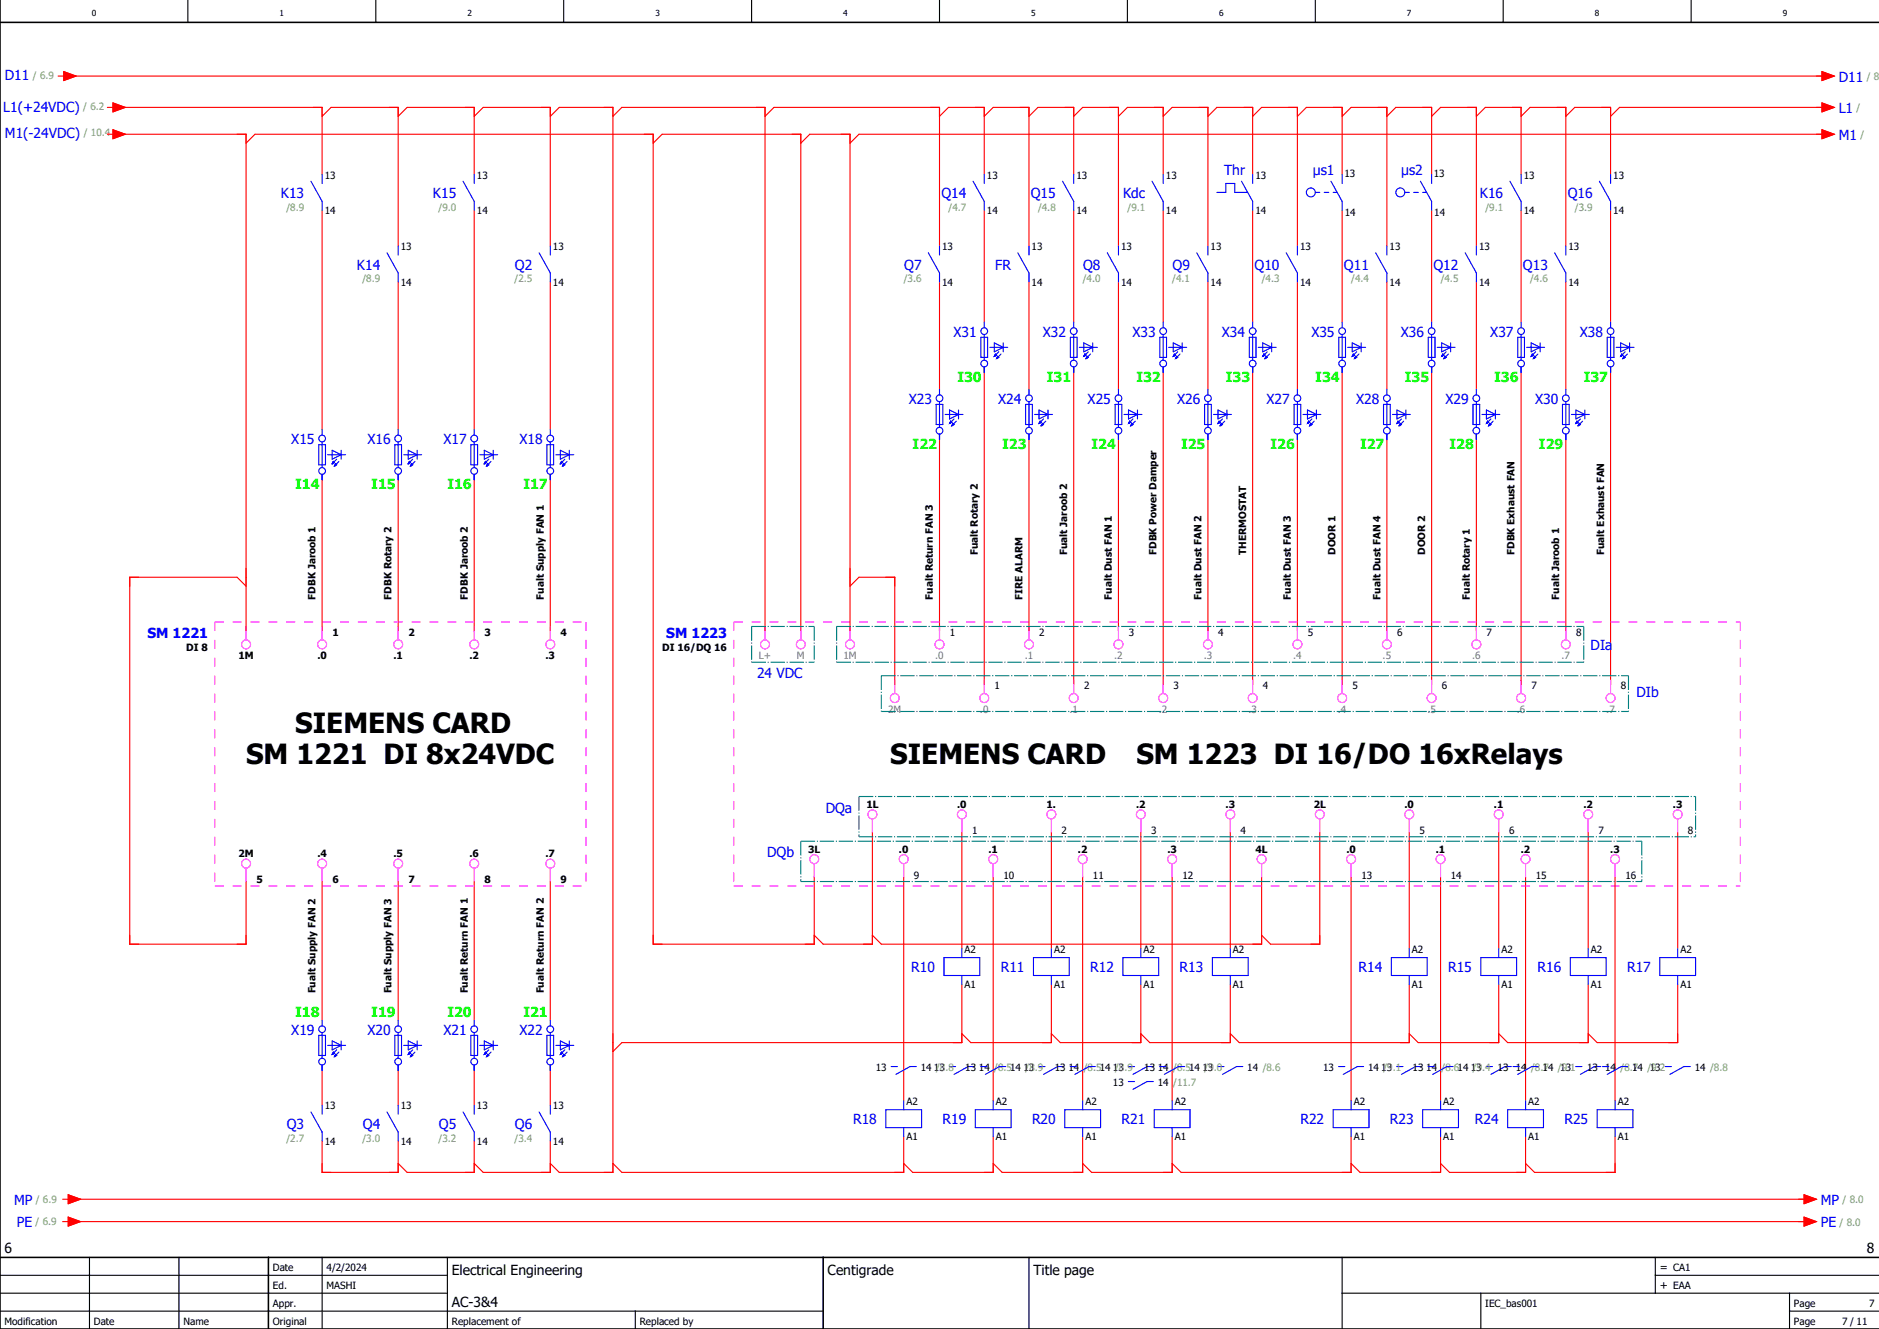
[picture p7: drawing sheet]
<svg xmlns="http://www.w3.org/2000/svg" width="420mm" height="297mm" viewBox="0 0 420 297" stroke-linecap="round" stroke-linejoin="round" font-family="sans-serif">
<g fill="none" stroke="#000" stroke-width=".25">
<path d="M42 0v5M84 0v5M126 0v5M168 0v5M210 0v5M252 0v5M294 0v5M336 0v5M378 0v5M0 293h184M0 289h100M0 285h100"/>
<path d="M20 281v16M40 281v16M72 281v16M100 281v16M142 293v4M230 281v16M300 289h120M300 281v16M331 289v8M370 285h50M370 281v8M400 293h20"/>
<path d="M400 289v8"/>
</g>
<path d="M0 5h420M0 0v297h420M0 281h420M60 281v16M184 281v16" fill="none" stroke="#000" stroke-width=".35"/>
<g fill="none" stroke="#f00" stroke-width=".25">
<path d="M13 17h1.2M14.2 16l2.8 1-2.8 1zM15 17h393M407.3 16l2.7 1-2.7 1zM24 24h1.2M24 30h1.2M25.2 23l2.8 1-2.8 1zM25.2 29l2.8 1-2.8 1zM26 24h46v15M26 30h29v111M55 32l2-2h89v181h36v-15M72 26l2-2h15v31"/>
<path d="M89 26l2-2h15v15M106 26l2-2h15v31M123 26l2-2h12v238h-12l-2-2M137 26l2-2h32v117M146 32l2-2h31v111M171 26l2-2h37v31M179 32l2-2h9v111M210 26l2-2h8v15M220 26l2-2h8v31M230 26l2-2h8v15M240 26l2-2h8v31M250 26l2-2h8v15"/>
<path d="M260 26l2-2h8v31M270 26l2-2h8v15M280 26l2-2h8v31M290 26l2-2h8v15M300 26l2-2h8v31M310 26l2-2h8v15M320 26l2-2h8v31M330 26l2-2h8v15M340 26l2-2h8v31M350 26l2-2h8v15M407.3 23l2.7 1-2.7 1zM407.3 29l2.7 1-2.7 1z"/>
<path d="M408 24h-46l-2 2M408 30h-216l-2 2M72 47v49M106 47v49M220 47v25M240 47v25M260 47v25M280 47v25M300 47v25M320 47v25M340 47v25M360 47v25"/>
<path d="M89 63v33M123 63v33M210 63v24M230 63v24M250 63v24M270 63v24M290 63v24M310 63v24M330 63v24M350 63v24M210 97v44M220 82v71"/>
<path d="M230 97v44M240 82v71M250 97v44M260 82v71M270 97v44M280 82v71M290 97v44M300 82v71M310 97v44M320 82v71M330 97v44M340 82v71"/>
<path d="M350 97v44M360 82v71M72 106v35M89 106v35M106 106v35M123 106v35M55 131l-2-2h-24v82h26v-14M190 131l2-2h8v24M72 197v31M89 197v31M106 197v31M123 197v31"/>
<path d="M195 186v25h-11l-2-2M202 196v50M215 186v26M222 196v50M235 186v26M242 196v50M255 186v26M262 196v50M275 186v26M282 196v15h-85l-2-2M295 186v25h-11l-2-2M302 196v50"/>
<path d="M315 186v26M322 196v50M335 186v26M341 196v50M355 186v26M361 196v50M375 186v26M215 220v13h-76l-2 2M235 220v13h-18l-2-2M255 220v13h-18l-2-2M275 220v13h-18l-2-2M315 220v13h-38l-2-2"/>
<path d="M335 220v13h-18l-2-2M355 220v13h-18l-2-2M375 220v13h-18l-2-2M72 238v9M89 238v9M106 238v9M123 238v9M72 255v7h17v-7M106 255v7h-15l-2-2M123 255v7h-15l-2-2M202 254v8h-63l-2-2M222 254v8h-18l-2-2"/>
<path d="M242 254v8h-18l-2-2M262 254v8h-18l-2-2M302 254v8h-38l-2-2M322 254v8h-18l-2-2M341 254v8h-17l-2-2M361 254v8h-18l-2-2M14 268h1.2M14 273h1.2M15.2 267l2.8 1-2.8 1zM15.2 272l2.8 1-2.8 1zM16 268h388M16 273h388"/>
<path d="M403.2 272l2.8 1-2.8 1zM403.2 267l2.8 1-2.8 1z"/>
</g>
<path d="M48 139h83M48 139v59M131 139v59M164 139h225M164 139v59M389 139v59M48 198h83M164 198h225" fill="none" stroke="#f0f" stroke-width=".25" stroke-dasharray="2 2" stroke-linecap="butt"/>
<g fill="none" stroke="#f0f" stroke-width=".25">
<path d="M55 140v3M72 140v3M89 140v3M106 140v3M123 140v3M171 140v3M179 140v3M190 140v3M200 152v3M210 140v3M220 152v3M230 140v3"/>
<path d="M240 152v3M250 140v3M260 152v3M270 140v3M280 152v3M290 140v3M300 152v3M310 140v3M320 152v3M330 140v3M340 152v3M350 140v3"/>
<path d="M360 152v3M55 194v3M72 194v3M89 194v3M106 194v3M123 194v3M182 193v3M195 183v3M202 193v3M215 183v3M222 193v3M235 183v3"/>
<path d="M242 193v3M255 183v3M262 193v3M275 183v3M282 193v3M295 183v3M302 193v3M315 183v3M322 193v3M335 183v3M341 193v3M355 183v3"/>
<path d="M361 193v3M375 183v3"/>
<circle cx="55" cy="144" r="1"/>
<circle cx="72" cy="144" r="1"/>
<circle cx="89" cy="144" r="1"/>
<circle cx="106" cy="144" r="1"/>
<circle cx="123" cy="144" r="1"/>
<circle cx="171" cy="144" r="1"/>
<circle cx="179" cy="144" r="1"/>
<circle cx="190" cy="144" r="1"/>
<circle cx="200" cy="156" r="1"/>
<circle cx="210" cy="144" r="1"/>
<circle cx="220" cy="156" r="1"/>
<circle cx="230" cy="144" r="1"/>
<circle cx="240" cy="156" r="1"/>
<circle cx="250" cy="144" r="1"/>
<circle cx="260" cy="156" r="1"/>
<circle cx="270" cy="144" r="1"/>
<circle cx="280" cy="156" r="1"/>
<circle cx="290" cy="144" r="1"/>
<circle cx="300" cy="156" r="1"/>
<circle cx="310" cy="144" r="1"/>
<circle cx="320" cy="156" r="1"/>
<circle cx="330" cy="144" r="1"/>
<circle cx="340" cy="156" r="1"/>
<circle cx="350" cy="144" r="1"/>
<circle cx="360" cy="156" r="1"/>
<circle cx="55" cy="193" r="1"/>
<circle cx="72" cy="193" r="1"/>
<circle cx="89" cy="193" r="1"/>
<circle cx="106" cy="193" r="1"/>
<circle cx="123" cy="193" r="1"/>
<circle cx="182" cy="192" r="1"/>
<circle cx="195" cy="182" r="1"/>
<circle cx="202" cy="192" r="1"/>
<circle cx="215" cy="182" r="1"/>
<circle cx="222" cy="192" r="1"/>
<circle cx="235" cy="182" r="1"/>
<circle cx="242" cy="192" r="1"/>
<circle cx="255" cy="182" r="1"/>
<circle cx="262" cy="192" r="1"/>
<circle cx="275" cy="182" r="1"/>
<circle cx="282" cy="192" r="1"/>
<circle cx="295" cy="182" r="1"/>
<circle cx="302" cy="192" r="1"/>
<circle cx="315" cy="182" r="1"/>
<circle cx="322" cy="192" r="1"/>
<circle cx="335" cy="182" r="1"/>
<circle cx="341" cy="192" r="1"/>
<circle cx="355" cy="182" r="1"/>
<circle cx="361" cy="192" r="1"/>
<circle cx="375" cy="182" r="1"/>
</g>
<g fill="none" stroke="#007f7f" stroke-width=".25" stroke-dasharray="3.2 .4 .3 .4" stroke-linecap="butt">
<path d="M168 148h14M168 140h14M168 140v8M182 140v8M187 148h167M187 140h167M187 140v8M197 159h167M197 151h167M197 151v8M354 140v8M364 151v8"/>
<path d="M192 178h187M192 178v9M379 178v9M179 197h188M179 188h188M179 188v9M192 187h187M367 188v9"/>
</g>
<g fill="none" stroke="#00f" stroke-width=".25">
<path d="M72 39v2M106 39v2M220 39v2M240 39v2M260 39v2M280 39v2M300 39v2M320 39v2M340 39v2M360 39v2M69.5 40.5l2.5 4.5v2M86.5 56.5l2.5 4.5v2"/>
<path d="M89 55v2M103.5 40.5l2.5 4.5v2M120.5 56.5l2.5 4.5v2M123 55v2M207.5 56.5l2.5 4.5v2M210 55v2M217.5 40.5l2.5 4.5v2M227.5 56.5l2.5 4.5v2M230 55v2M237.5 40.5l2.5 4.5v2M247.5 56.5l2.5 4.5v2M250 55v2"/>
<path d="M257.5 40.5l2.5 4.5v2M267.5 56.5l2.5 4.5v2M270 55v2M272 43h2v-2h2v2h2.9M277.5 40.5l2.5 4.5v2M287.5 56.5l2.5 4.5v2M290 55v2M294 43h1M296 43h1M297.5 40.5l2.5 4.5v2M298 43h.9M307.5 56.5l2.5 4.5v2"/>
<path d="M310 55v2M314 43h1M316 43h1M317.5 40.5l2.5 4.5v2M318 43h.9M327.5 56.5l2.5 4.5v2M330 55v2M337.5 40.5l2.5 4.5v2M347.5 56.5l2.5 4.5v2M350 55v2M357.5 40.5l2.5 4.5v2M219.2 75.4h1.5v4.5h-1.5z"/>
<path d="M220 72v1.3M220 74.8v5.7M221.2 77.6h4.1M222.2 79.6h.1M222.2 76.6l2 1-2 1zM222.5 79.1l.2 .3-.5 .2zM223 79.6l.3 .3-.6 .2zM223.3 78.6l-1.1 1M223.8 79.1l-1.1 1M224.2 76.6v2M239.3 75.4h1.5v4.5h-1.5zM240 72v1.3"/>
<path d="M240 74.8v5.7M241.2 77.6h4.1M242.3 79.6h.1M242.3 76.6l1.9 1-1.9 1zM242.5 79.1l.2 .3-.4 .2zM243 79.6l.3 .3-.6 .2zM243.3 78.6l-1 1M243.8 79.1l-1.1 1M244.2 76.6v2M259.3 75.4h1.5v4.5h-1.5zM260 72v1.3M260 74.8v5.7"/>
<path d="M261.2 77.6h4.1M262.3 79.6h.1M262.3 76.6l1.9 1-1.9 1zM262.5 79.1l.2 .3-.4 .2zM263 79.6l.3 .3-.6 .2zM263.3 78.6l-1 1M263.8 79.1l-1.1 1M264.2 76.6v2M279.3 75.4h1.5v4.5h-1.5zM280 72v1.3M280 74.8v5.7M281.2 77.6h4.1"/>
<path d="M282.3 79.6h.1M282.3 76.6l1.9 1-1.9 1zM282.5 79.1l.2 .3-.4 .2zM283 79.6l.2 .3-.5 .2zM283.2 78.6l-.9 1M283.8 79.1l-1.1 1M284.2 76.6v2M299.3 75.4h1.5v4.5h-1.5zM300 72v1.3M300 74.8v5.7M301.3 77.6h4M302.3 79.6h.1"/>
<path d="M302.3 76.6l2 1-2 1zM302.5 79.1l.3 .3-.5 .2zM303 79.6l.2 .3-.4 .2zM303.2 78.6l-.9 1M303.8 79.1l-1 1M304.3 76.6v2M319.3 75.4h1.5v4.5h-1.5zM320 72v1.3M320 74.8v5.7M321.3 77.6h4M322.3 79.6h.1M322.3 76.6l2 1-2 1z"/>
<path d="M322.5 79.1l.3 .3-.5 .2zM323 79.6l.2 .3-.4 .2zM323.2 78.6l-.9 1M323.8 79.1l-1 1M324.3 76.6v2M339.3 75.4h1.5v4.5h-1.5zM340 72v1.3M340 74.8v5.7M341.3 77.6h3.9M342.3 79.6h.1M342.3 76.6l2 1-2 1zM342.5 79.1l.3 .3-.5 .2z"/>
<path d="M343 79.6l.2 .3-.4 .2zM343.2 78.6l-.9 1M343.7 79.1l-.9 1M344.3 76.6v2M359.3 75.4h1.5v4.5h-1.5zM360 72v1.3M360 74.8v5.7M361.3 77.6h3.9M362.2 79.6h.1M362.2 76.6l2.1 1-2.1 1zM362.5 79.1l.3 .3-.6 .2zM363 79.6l.3 .3-.5 .2z"/>
<path d="M363.3 78.6l-1.1 1M363.7 79.1l-.9 1M364.3 76.6v2M71.3 99.4h1.4v4.5h-1.4zM72 96v1.3M72 98.7v5.8M88.2 99.4h1.5v4.5h-1.5zM89 96v1.3M89 98.7v5.8M105.2 99.4h1.5v4.5h-1.5zM106 96v1.3M106 98.7v5.8"/>
<path d="M122.2 99.4h1.5v4.5h-1.5zM123 96v1.3M123 98.7v5.8M209.3 90.4h1.5v4.5h-1.5zM210 87v1.3M210 89.8v5.7M210 97v1.3M211.3 92.6h3.9M212.3 94.6h.1M212.3 91.6l2 1-2 1zM212.5 94.1l.3 .3-.5 .2zM212.8 95.1h.1"/>
<path d="M213 94.6l.2 .3-.4 .2zM213.2 93.6l-.9 1M213.8 94.1l-1 1M214.3 91.6v2M220 82v1.2M222.7 80.1h.1M229.3 90.4h1.4v4.5h-1.4zM230 87v1.3M230 89.8v5.7M230 97v1.3M231.3 92.6h3.9M232.2 94.6h.1"/>
<path d="M232.2 91.6l2.1 1-2.1 1zM232.5 94.1l.3 .3-.6 .2zM232.8 95.1h.1M233 94.6l.2 .3-.4 .2zM233.2 93.6l-1 1M233.7 94.1l-.9 1M234.3 91.6v2M240 82v1.2M242.7 80.1h.1M249.2 90.4h1.5v4.5h-1.5zM250 87v1.3M250 89.8v5.7"/>
<path d="M250 97v1.3M251.3 92.6h3.9M252.2 94.6h.1M252.2 91.6l2.1 1-2.1 1zM252.5 94.1l.3 .3-.6 .2zM252.8 95.1h.1M253 94.6l.3 .3-.5 .2zM253.3 93.6l-1.1 1M253.7 94.1l-.9 1M254.3 91.6v2M260 82v1.2M262.7 80.1h.1"/>
<path d="M269.2 90.4h1.5v4.5h-1.5zM270 87v1.3M270 89.8v5.7M270 97v1.3M271.3 92.6h3.9M272.2 94.6h.1M272.2 91.6l2.1 1-2.1 1zM272.5 94.1l.3 .3-.6 .2zM272.8 95.1h.1M273 94.6l.3 .3-.5 .2zM273.3 93.6l-1.1 1M273.7 94.1l-.9 1"/>
<path d="M274.3 91.6v2M280 82v1.2M282.7 80.1h.1M289.2 90.4h1.5v4.5h-1.5zM290 87v1.3M290 89.8v5.7M290 97v1.3M291.3 92.6h3.9M292.2 94.6h.1M292.2 91.6l2 1-2 1zM292.5 94.1l.3 .3-.6 .2zM292.8 95.1h.1"/>
<path d="M293 94.6l.3 .3-.5 .2zM293.3 93.6l-1.1 1M293.7 94.1l-.9 1M294.2 91.6v2M300 82v1.2M302.8 80.1h.1M309.2 90.4h1.5v4.5h-1.5zM310 87v1.3M310 89.8v5.7M310 97v1.3M311.3 92.6h3.9M312.2 94.6h.1"/>
<path d="M312.2 91.6l2 1-2 1zM312.5 94.1l.2 .3-.5 .2zM312.7 95.1h.1M313 94.6l.3 .3-.6 .2zM313.3 93.6l-1.1 1M313.7 94.1l-1 1M314.2 91.6v2M320 82v1.2M322.8 80.1h.1M329.2 90.4h1.5v4.5h-1.5zM330 87v1.3M330 89.8v5.7"/>
<path d="M330 97v1.3M331.2 92.6h4.1M332.2 94.6h.1M332.2 91.6l2 1-2 1zM332.5 94.1l.2 .3-.5 .2zM332.7 95.1h.1M333 94.6l.3 .3-.6 .2zM333.3 93.6l-1.1 1M333.7 94.1l-1 1M334.2 91.6v2M340 82v1.2M342.8 80.1h.1"/>
<path d="M349.2 90.4h1.6v4.5h-1.6zM350 87v1.3M350 89.8v5.7M350 97v1.3M351.2 92.6h4.1M352.3 94.6h.1M352.3 91.6l1.9 1-1.9 1zM352.5 94.1l.2 .3-.4 .2zM352.7 95.1h.1M353 94.6l.3 .3-.6 .2zM353.3 93.6l-1 1M353.8 94.1l-1.1 1"/>
<path d="M354.2 91.6v2M360 82v1.2M362.8 80.1h.1M72 106v1.3M73.3 101.6h3.9M74.2 103.6h.1M74.2 100.6l2.1 1-2.1 1zM74.5 103.1l.3 .3-.6 .2zM74.8 104.1h.1M75 103.6l.2 .3-.4 .2zM75.2 102.6l-1 1M75.7 103.1l-.9 1"/>
<path d="M76.3 100.6v2M89 106v1.3M90.3 101.6h3.9M91.2 103.6h.1M91.2 100.6l2.1 1-2.1 1zM91.5 103.1l.3 .3-.6 .2zM91.8 104.1h.1M92 103.6l.2 .3-.4 .2zM92.2 102.6l-1 1M92.7 103.1l-.9 1M93.3 100.6v2M106 106v1.3"/>
<path d="M107.3 101.6h3.9M108.2 103.6h.1M108.2 100.6l2.1 1-2.1 1zM108.5 103.1l.3 .3-.6 .2zM108.8 104.1h.1M109 103.6l.2 .3-.4 .2zM109.2 102.6l-1 1M109.7 103.1l-.9 1M110.3 100.6v2M123 106v1.3M124.3 101.6h3.9M125.2 103.6h.1"/>
<path d="M125.2 100.6l2.1 1-2.1 1zM125.5 103.1l.3 .3-.6 .2zM125.8 104.1h.1M126 103.6l.2 .3-.4 .2zM126.2 102.6l-1 1M126.7 103.1l-.9 1M127.3 100.6v2M211 214h8v4h-8zM215 212v2M215 218v2M231 214h8v4h-8zM235 212v2"/>
<path d="M235 218v2M251 214h8v4h-8zM255 212v2M255 218v2M271 214h8v4h-8zM275 212v2M275 218v2M311 214h8v4h-8zM315 212v2M315 218v2M331 214h8v4h-8zM335 212v2"/>
<path d="M335 218v2M351 214h8v4h-8zM355 212v2M355 218v2M371 214h8v4h-8zM375 212v2M375 218v2M71.3 231.4h1.4v4.5h-1.4zM72 228v1.3M72 230.8v5.7M72 238v1.3M73.3 233.6h3.9"/>
<path d="M74.2 235.6h.1M74.2 232.6l2.1 1-2.1 1zM74.5 235.1l.3 .3-.6 .2zM74.8 236.1h.1M75 235.6l.2 .3-.4 .2zM75.2 234.6l-1 1M75.7 235.1l-.9 1M76.3 232.6v2M88.2 231.4h1.5v4.5h-1.5zM89 228v1.3M89 230.8v5.7M89 238v1.3"/>
<path d="M90.3 233.6h3.9M91.2 235.6h.1M91.2 232.6l2.1 1-2.1 1zM91.5 235.1l.3 .3-.6 .2zM91.8 236.1h.1M92 235.6l.2 .3-.4 .2zM92.2 234.6l-1 1M92.7 235.1l-.9 1M93.3 232.6v2M105.2 231.4h1.5v4.5h-1.5zM106 228v1.3M106 230.8v5.7"/>
<path d="M106 238v1.3M107.3 233.6h3.9M108.2 235.6h.1M108.2 232.6l2.1 1-2.1 1zM108.5 235.1l.3 .3-.6 .2zM108.8 236.1h.1M109 235.6l.2 .3-.4 .2zM109.2 234.6l-1 1M109.7 235.1l-.9 1M110.3 232.6v2M122.2 231.4h1.5v4.5h-1.5zM123 228v1.3"/>
<path d="M123 230.8v5.7M123 238v1.3M124.3 233.6h3.9M125.2 235.6h.1M125.2 232.6l2.1 1-2.1 1zM125.5 235.1l.3 .3-.6 .2zM125.8 236.1h.1M126 235.6l.2 .3-.4 .2zM126.2 234.6l-1 1M126.7 235.1l-.9 1M127.3 232.6v2M199.2 238.4h1.4"/>
<path d="M204.8 238.3h-1.4l-3.1 1.8M212.2 238.4h1.4M217.8 238.3h-1.4l-3.1 1.8M219.2 238.4h1.4M224.8 238.3h-1.4l-3.1 1.8M232.2 238.4h1.4M237.8 238.3h-1.4l-3.1 1.8M239.2 238.4h1.4M244.8 238.3h-1.4l-3.1 1.8M252.2 238.4h1.4M257.8 238.3h-1.4l-3.1 1.8M259.2 238.4h1.4"/>
<path d="M264.8 238.3h-1.4l-3.1 1.8M272.2 238.4h1.4M277.8 238.3h-1.4l-3.1 1.8M299.2 238.4h1.4M304.8 238.3h-1.4l-3.1 1.8M312.2 238.4h1.4M317.8 238.3h-1.4l-3.1 1.8M319.2 238.4h1.4M324.8 238.3h-1.4l-3.1 1.8M332.2 238.4h1.4M337.8 238.3h-1.4l-3.1 1.8M338.2 238.4h1.4"/>
<path d="M343.8 238.3h-1.4l-3.1 1.8M352.2 238.4h1.4M357.8 238.3h-1.4l-3.1 1.8M358.2 238.4h1.4M363.8 238.3h-1.4l-3.1 1.8M372.2 238.4h1.4M377.8 238.3h-1.4l-3.2 1.8M69.5 248.5l2.5 4.5v2M72 247v2M86.5 248.5l2.5 4.5v2M89 247v2M103.5 248.5l2.5 4.5v2"/>
<path d="M106 247v2M120.5 248.5l2.5 4.5v2M123 247v2M198 248h8v4h-8zM202 246v2M202 252v2M218 248h8v4h-8zM222 246v2M222 252v2M238 248h8v4h-8zM242 246v2M242 252v2"/>
<path d="M252.2 241.7h1.4M257.8 241.7h-1.4l-3.1 1.8M258 248h8v4h-8zM262 246v2M262 252v2M298 248h8v4h-8zM302 246v2M302 252v2M318 248h8v4h-8zM322 246v2M322 252v2M337 248h8v4h-8z"/>
<path d="M341 246v2M341 252v2M357 248h8v4h-8zM361 246v2M361 252v2"/>
<circle cx="293" cy="43" r="1"/>
<circle cx="313" cy="43" r="1"/>
<circle cx="220" cy="74" r=".75"/>
<circle cx="240" cy="74" r=".75"/>
<circle cx="260" cy="74" r=".75"/>
<circle cx="280" cy="74" r=".75"/>
<circle cx="300" cy="74" r=".75"/>
<circle cx="320" cy="74" r=".75"/>
<circle cx="340" cy="74" r=".75"/>
<circle cx="360" cy="74" r=".75"/>
<circle cx="72" cy="98" r=".75"/>
<circle cx="89" cy="98" r=".75"/>
<circle cx="106" cy="98" r=".75"/>
<circle cx="123" cy="98" r=".75"/>
<circle cx="210" cy="96.2" r=".75"/>
<circle cx="210" cy="89" r=".75"/>
<circle cx="220" cy="81.2" r=".75"/>
<circle cx="230" cy="96.2" r=".75"/>
<circle cx="230" cy="89" r=".75"/>
<circle cx="240" cy="81.2" r=".75"/>
<circle cx="250" cy="96.2" r=".75"/>
<circle cx="250" cy="89" r=".75"/>
<circle cx="260" cy="81.2" r=".75"/>
<circle cx="270" cy="96.2" r=".75"/>
<circle cx="270" cy="89" r=".75"/>
<circle cx="280" cy="81.2" r=".75"/>
<circle cx="290" cy="96.2" r=".75"/>
<circle cx="290" cy="89" r=".75"/>
<circle cx="300" cy="81.2" r=".75"/>
<circle cx="310" cy="96.2" r=".75"/>
<circle cx="310" cy="89" r=".75"/>
<circle cx="320" cy="81.2" r=".75"/>
<circle cx="330" cy="96.2" r=".75"/>
<circle cx="330" cy="89" r=".75"/>
<circle cx="340" cy="81.2" r=".75"/>
<circle cx="350" cy="96.2" r=".75"/>
<circle cx="350" cy="89" r=".75"/>
<circle cx="360" cy="81.2" r=".75"/>
<circle cx="72" cy="105.3" r=".75"/>
<circle cx="89" cy="105.3" r=".75"/>
<circle cx="106" cy="105.3" r=".75"/>
<circle cx="123" cy="105.3" r=".75"/>
<circle cx="72" cy="237.2" r=".75"/>
<circle cx="72" cy="230" r=".75"/>
<circle cx="89" cy="237.2" r=".75"/>
<circle cx="89" cy="230" r=".75"/>
<circle cx="106" cy="237.2" r=".75"/>
<circle cx="106" cy="230" r=".75"/>
<circle cx="123" cy="237.2" r=".75"/>
<circle cx="123" cy="230" r=".75"/>
</g>
<g fill="#00f" stroke="#00f" stroke-width=".22">
<path d="M74.5 103.1l.3 .3-.6 .2z"/>
<path d="M75 103.6l.2 .3-.4 .2z"/>
<path d="M91.5 103.1l.3 .3-.6 .2z"/>
<path d="M92 103.6l.2 .3-.4 .2z"/>
<path d="M108.5 103.1l.3 .3-.6 .2z"/>
<path d="M109 103.6l.2 .3-.4 .2z"/>
<path d="M125.5 103.1l.3 .3-.6 .2z"/>
<path d="M126 103.6l.2 .3-.4 .2z"/>
<path d="M74.5 235.1l.3 .3-.6 .2z"/>
<path d="M75 235.6l.2 .3-.4 .2z"/>
<path d="M91.5 235.1l.3 .3-.6 .2z"/>
<path d="M92 235.6l.2 .3-.4 .2z"/>
<path d="M108.5 235.1l.3 .3-.6 .2z"/>
<path d="M109 235.6l.2 .3-.4 .2z"/>
<path d="M125.5 235.1l.3 .3-.6 .2z"/>
<path d="M126 235.6l.2 .3-.4 .2z"/>
<path d="M212.5 94.1l.3 .3-.5 .2z"/>
<path d="M213 94.6l.2 .3-.4 .2z"/>
<path d="M232.5 94.1l.3 .3-.6 .2z"/>
<path d="M233 94.6l.2 .3-.4 .2z"/>
<path d="M252.5 94.1l.3 .3-.6 .2z"/>
<path d="M253 94.6l.3 .3-.5 .2z"/>
<path d="M272.5 94.1l.3 .3-.6 .2z"/>
<path d="M273 94.6l.3 .3-.5 .2z"/>
<path d="M292.5 94.1l.3 .3-.6 .2z"/>
<path d="M293 94.6l.3 .3-.5 .2z"/>
<path d="M312.5 94.1l.2 .3-.5 .2z"/>
<path d="M313 94.6l.3 .3-.6 .2z"/>
<path d="M332.5 94.1l.2 .3-.5 .2z"/>
<path d="M333 94.6l.3 .3-.6 .2z"/>
<path d="M352.5 94.1l.2 .3-.4 .2z"/>
<path d="M353 94.6l.3 .3-.6 .2z"/>
<path d="M222.5 79.1l.2 .3-.5 .2z"/>
<path d="M223 79.6l.3 .3-.6 .2z"/>
<path d="M242.5 79.1l.2 .3-.4 .2z"/>
<path d="M243 79.6l.3 .3-.6 .2z"/>
<path d="M262.5 79.1l.2 .3-.4 .2z"/>
<path d="M263 79.6l.3 .3-.6 .2z"/>
<path d="M282.5 79.1l.2 .3-.4 .2z"/>
<path d="M283 79.6l.2 .3-.5 .2z"/>
<path d="M302.5 79.1l.3 .3-.5 .2z"/>
<path d="M303 79.6l.2 .3-.4 .2z"/>
<path d="M322.5 79.1l.3 .3-.5 .2z"/>
<path d="M323 79.6l.2 .3-.4 .2z"/>
<path d="M342.5 79.1l.3 .3-.5 .2z"/>
<path d="M343 79.6l.2 .3-.4 .2z"/>
<path d="M362.5 79.1l.3 .3-.6 .2z"/>
<path d="M363 79.6l.3 .3-.5 .2z"/>
</g>
<g fill="#f00" stroke="#f00" stroke-width=".22">
<path d="M14.2 16l2.8 1-2.8 1z"/>
<path d="M407.3 16l2.7 1-2.7 1z"/>
<path d="M25.2 23l2.8 1-2.8 1z"/>
<path d="M25.2 29l2.8 1-2.8 1z"/>
<path d="M407.3 23l2.7 1-2.7 1z"/>
<path d="M407.3 29l2.7 1-2.7 1z"/>
<path d="M15.2 267l2.8 1-2.8 1z"/>
<path d="M15.2 272l2.8 1-2.8 1z"/>
<path d="M403.2 272l2.8 1-2.8 1z"/>
<path d="M403.2 267l2.8 1-2.8 1z"/>
</g>
<g font-size="6.2">
<text x="66" y="163.7">SIEMENS CARD</text>
<text x="55" y="170.7">SM 1221 DI 8x24VDC</text>
<text x="199" y="170.7">SIEMENS CARD</text>
<text x="254" y="170.7">SM 1223 DI 16/DO 16xRelays</text>
</g>
<g font-size="3.1" fill="#00f">
<text x="1.1" y="17.9">D11</text>
<text x="411" y="18.2">D11</text>
<text x=".7" y="25">L1(+24VDC)</text>
<text x="411" y="25.2">L1</text>
<text x="1.1" y="30.7">M1(-24VDC)</text>
<text x="411" y="31.2">M1</text>
<text x="273.6" y="39">Thr</text>
<text x="293.5" y="39">µs1</text>
<text x="313.2" y="39.1">µs2</text>
<text x="62.8" y="44.2">K13</text>
<text x="96.8" y="44.2">K15</text>
<text x="210.4" y="44.2">Q14</text>
<text x="230.4" y="44.2">Q15</text>
<text x="251" y="44.2">Kdc</text>
<text x="330.8" y="44.2">K16</text>
<text x="350.4" y="44.2">Q16</text>
<text x="79.8" y="60.2">K14</text>
<text x="115.1" y="60.2">Q2</text>
<text x="202.1" y="60.2">Q7</text>
<text x="222.5" y="60.2">FR</text>
<text x="242.1" y="60.2">Q8</text>
<text x="262.1" y="60.2">Q9</text>
<text x="280.4" y="60.2">Q10</text>
<text x="300.4" y="60.2">Q11</text>
<text x="320.4" y="60.2">Q12</text>
<text x="340.4" y="60.2">Q13</text>
<text x="213.1" y="75.2">X31</text>
<text x="233.1" y="75.2">X32</text>
<text x="253.1" y="75.2">X33</text>
<text x="273.1" y="75.2">X34</text>
<text x="293.1" y="75.2">X35</text>
<text x="313.1" y="75.2">X36</text>
<text x="333.1" y="75.2">X37</text>
<text x="353.1" y="75.2">X38</text>
<text x="203.1" y="90.2">X23</text>
<text x="223.1" y="90.2">X24</text>
<text x="243.1" y="90.2">X25</text>
<text x="263.1" y="90.2">X26</text>
<text x="283.1" y="90.2">X27</text>
<text x="303.1" y="90.2">X28</text>
<text x="323.1" y="90.2">X29</text>
<text x="343.1" y="90.2">X30</text>
<text x="65.1" y="99.2">X15</text>
<text x="82.1" y="99.2">X16</text>
<text x="99.1" y="99.2">X17</text>
<text x="116.1" y="99.2">X18</text>
<text x="32.9" y="142.6">SM 1221</text>
<text x="148.9" y="142.6">SM 1223</text>
<text x="355.5" y="145.3">DIa</text>
<text x="169.2" y="151.6">24 VDC</text>
<text x="365.8" y="155.7">DIb</text>
<text x="184.6" y="181.6">DQa</text>
<text x="171.5" y="191.6">DQb</text>
<text x="203.7" y="217.2">R10</text>
<text x="223.7" y="217.2">R11</text>
<text x="243.7" y="217.2">R12</text>
<text x="263.7" y="217.2">R13</text>
<text x="303.7" y="217.2">R14</text>
<text x="323.7" y="217.2">R15</text>
<text x="343.7" y="217.2">R16</text>
<text x="363.7" y="217.2">R17</text>
<text x="65.1" y="231.2">X19</text>
<text x="82.1" y="231.2">X20</text>
<text x="99.1" y="231.2">X21</text>
<text x="116.1" y="231.2">X22</text>
<text x="190.7" y="251.2">R18</text>
<text x="210.7" y="251.2">R19</text>
<text x="230.7" y="251.2">R20</text>
<text x="250.7" y="251.2">R21</text>
<text x="290.7" y="251.2">R22</text>
<text x="310.7" y="251.2">R23</text>
<text x="329.7" y="251.2">R24</text>
<text x="349.7" y="251.2">R25</text>
<text x="64.1" y="252.2">Q3</text>
<text x="81.1" y="252.2">Q4</text>
<text x="98.1" y="252.2">Q5</text>
<text x="115.1" y="252.2">Q6</text>
<text x="3.1" y="269.2">MP</text>
<text x="407" y="269.2">MP</text>
<text x="3.7" y="274.1">PE</text>
<text x="407" y="274.2">PE</text>
</g>
<g font-size="3.1" fill="#0f0">
<text x="214" y="85.4">I30</text>
<text x="234" y="85.4">I31</text>
<text x="254" y="85.4">I32</text>
<text x="274" y="85.4">I33</text>
<text x="294" y="85.4">I34</text>
<text x="314" y="85.4">I35</text>
<text x="334" y="85.4">I36</text>
<text x="354" y="85.4">I37</text>
<text x="204" y="100.4">I22</text>
<text x="224" y="100.4">I23</text>
<text x="244" y="100.4">I24</text>
<text x="264" y="100.4">I25</text>
<text x="284" y="100.4">I26</text>
<text x="304" y="100.4">I27</text>
<text x="324" y="100.4">I28</text>
<text x="344" y="100.4">I29</text>
<text x="66" y="109.4">I14</text>
<text x="83" y="109.4">I15</text>
<text x="100" y="109.4">I16</text>
<text x="117" y="109.4">I17</text>
<text x="66" y="227.4">I18</text>
<text x="83" y="227.4">I19</text>
<text x="100" y="227.4">I20</text>
<text x="117" y="227.4">I21</text>
</g>
<g font-size="3.1">
<text x="1" y="280">6</text>
<text x="417.3" y="280">8</text>
<text x="101" y="285">Electrical Engineering</text>
<text x="185" y="285">Centigrade</text>
<text x="231" y="285">Title page</text>
<text x="101" y="292">AC-3&amp;4</text>
</g>
<g font-size="2.5">
<text x="371" y="284">= CA1</text>
<text x="371" y="288">+ EAA</text>
</g>
<g font-size="2.2" fill="#7ca552">
<text x="7.3" y="17.6">/ 6.9</text>
<text x="417.3" y="17.9">/ 8.0</text>
<text x="18.6" y="24.7">/ 6.2</text>
<text x="415" y="24.9">/</text>
<text x="18.7" y="30.4">/ 10.4</text>
<text x="415.9" y="30.9">/</text>
<text x="64" y="47.1">/8.9</text>
<text x="98" y="47.1">/9.0</text>
<text x="212" y="47.1">/4.7</text>
<text x="232" y="47.1">/4.8</text>
<text x="252" y="47.1">/9.1</text>
<text x="332" y="47.1">/9.1</text>
<text x="352" y="47.1">/3.9</text>
<text x="81" y="63.1">/8.9</text>
<text x="115" y="63.1">/2.5</text>
<text x="202" y="63.1">/3.6</text>
<text x="242" y="63.1">/4.0</text>
<text x="262" y="63.1">/4.1</text>
<text x="282" y="63.1">/4.3</text>
<text x="302" y="63.1">/4.4</text>
<text x="322" y="63.1">/4.5</text>
<text x="342" y="63.1">/4.6</text>
<text x="222.2" y="239.2">/8.514 /8.9</text>
<text x="242.2" y="239.2">/8.514 /8.9</text>
<text x="262.2" y="239.2">/8.514 /9.0</text>
<text x="322.2" y="239.2">/8.614 /9.4</text>
<text x="342.2" y="239.2">/8.7</text>
<text x="362.2" y="239.2">/8.7</text>
<text x="262.2" y="242.6">/11.7</text>
<text x="64" y="255.1">/2.7</text>
<text x="81" y="255.1">/3.0</text>
<text x="98" y="255.1">/3.2</text>
<text x="115" y="255.1">/3.4</text>
<text x="8" y="268.9">/ 6.9</text>
<text x="411.9" y="268.9">/ 8.0</text>
<text x="7.9" y="273.8">/ 6.9</text>
<text x="411.2" y="273.9">/ 8.0</text>
</g>
<g font-size="2.2">
<text x="72.6" y="39.9">13</text>
<text x="106.6" y="39.9">13</text>
<text x="220.6" y="39.9">13</text>
<text x="240.6" y="39.9">13</text>
<text x="260.6" y="39.9">13</text>
<text x="280.6" y="39.9">13</text>
<text x="300.5" y="39.5">13</text>
<text x="320.5" y="39.5">13</text>
<text x="340.6" y="39.9">13</text>
<text x="360.6" y="39.9">13</text>
<text x="72.6" y="47.8">14</text>
<text x="106.6" y="47.8">14</text>
<text x="220.6" y="47.8">14</text>
<text x="240.6" y="47.8">14</text>
<text x="260.6" y="47.8">14</text>
<text x="280.6" y="47.8">14</text>
<text x="340.6" y="47.8">14</text>
<text x="360.6" y="47.8">14</text>
<text x="300.6" y="48.2">14</text>
<text x="320.6" y="48.2">14</text>
<text x="89.6" y="55.9">13</text>
<text x="123.6" y="55.9">13</text>
<text x="210.6" y="55.9">13</text>
<text x="230.6" y="55.9">13</text>
<text x="250.6" y="55.9">13</text>
<text x="270.6" y="55.9">13</text>
<text x="290.6" y="55.9">13</text>
<text x="310.6" y="55.9">13</text>
<text x="330.6" y="55.9">13</text>
<text x="350.6" y="55.9">13</text>
<text x="89.6" y="63.8">14</text>
<text x="123.6" y="63.8">14</text>
<text x="210.6" y="63.8">14</text>
<text x="230.6" y="63.8">14</text>
<text x="250.6" y="63.8">14</text>
<text x="270.6" y="63.8">14</text>
<text x="290.6" y="63.8">14</text>
<text x="310.6" y="63.8">14</text>
<text x="330.6" y="63.8">14</text>
<text x="350.6" y="63.8">14</text>
<text x="218.5" y="124" transform="rotate(-90 218.5 124)">Fualt Rotary 2</text>
<text x="238.5" y="124" transform="rotate(-90 238.5 124)">Fualt Jaroob 2</text>
<text x="258.5" y="124" transform="rotate(-90 258.5 124)">FDBK Power Damper</text>
<text x="278.5" y="124" transform="rotate(-90 278.5 124)">THERMOSTAT</text>
<text x="298.5" y="124" transform="rotate(-90 298.5 124)">DOOR 1</text>
<text x="318.5" y="124" transform="rotate(-90 318.5 124)">DOOR 2</text>
<text x="338.5" y="124" transform="rotate(-90 338.5 124)">FDBK Exhaust FAN</text>
<text x="358.5" y="124" transform="rotate(-90 358.5 124)">Fualt Exhaust FAN</text>
<text x="70.5" y="134" transform="rotate(-90 70.5 134)">FDBK Jaroob 1</text>
<text x="87.5" y="134" transform="rotate(-90 87.5 134)">FDBK Rotary 2</text>
<text x="104.5" y="134" transform="rotate(-90 104.5 134)">FDBK Jaroob 2</text>
<text x="121.5" y="134" transform="rotate(-90 121.5 134)">Fualt Supply FAN 1</text>
<text x="208.5" y="134" transform="rotate(-90 208.5 134)">Fualt Return FAN 3</text>
<text x="228.5" y="134" transform="rotate(-90 228.5 134)">FIRE ALARM</text>
<text x="248.5" y="134" transform="rotate(-90 248.5 134)">Fualt Dust FAN 1</text>
<text x="268.5" y="134" transform="rotate(-90 268.5 134)">Fualt Dust FAN 2</text>
<text x="288.5" y="134" transform="rotate(-90 288.5 134)">Fualt Dust FAN 3</text>
<text x="308.5" y="134" transform="rotate(-90 308.5 134)">Fualt Dust FAN 4</text>
<text x="328.5" y="134" transform="rotate(-90 328.5 134)">Fualt Rotary 1</text>
<text x="348.5" y="134" transform="rotate(-90 348.5 134)">Fualt Jaroob 1</text>
<text x="74.3" y="142">1</text>
<text x="91.3" y="142">2</text>
<text x="108.3" y="142">3</text>
<text x="125.3" y="142">4</text>
<text x="212.3" y="142">1</text>
<text x="232.3" y="142">2</text>
<text x="252.3" y="142">3</text>
<text x="272.3" y="142">4</text>
<text x="292.3" y="142">5</text>
<text x="312.3" y="142">6</text>
<text x="332.3" y="142">7</text>
<text x="352.3" y="142">8</text>
<text x="41.6" y="145.5">DI 8</text>
<text x="53.3" y="147.2">1M</text>
<text x="70.9" y="147.2">.0</text>
<text x="87.9" y="147.2">.1</text>
<text x="104.9" y="147.2">.2</text>
<text x="121.9" y="147.2">.3</text>
<text x="148" y="145.5">DI 16/DQ 16</text>
<text x="222.3" y="154">1</text>
<text x="242.3" y="154">2</text>
<text x="262.3" y="154">3</text>
<text x="282.3" y="154">4</text>
<text x="302.3" y="154">5</text>
<text x="322.3" y="154">6</text>
<text x="342.3" y="154">7</text>
<text x="362.3" y="154">8</text>
<text x="193.6" y="180.5">1L</text>
<text x="213.9" y="180.5">.0</text>
<text x="233.9" y="180.5">1.</text>
<text x="253.9" y="180.5">.2</text>
<text x="273.9" y="180.5">.3</text>
<text x="293.6" y="180.5">2L</text>
<text x="313.9" y="180.5">.0</text>
<text x="333.9" y="180.5">.1</text>
<text x="353.9" y="180.5">.2</text>
<text x="373.9" y="180.5">.3</text>
<text x="53.3" y="191.5">2M</text>
<text x="70.9" y="191.5">.4</text>
<text x="87.9" y="191.5">.5</text>
<text x="104.9" y="191.5">.6</text>
<text x="121.9" y="191.5">.7</text>
<text x="180.6" y="190.5">3L</text>
<text x="200.9" y="190.5">.0</text>
<text x="217.3" y="186.4">1</text>
<text x="220.9" y="190.5">.1</text>
<text x="237.3" y="186.4">2</text>
<text x="240.9" y="190.5">.2</text>
<text x="257.3" y="186.4">3</text>
<text x="260.9" y="190.5">.3</text>
<text x="277.3" y="186.4">4</text>
<text x="280.6" y="190.5">4L</text>
<text x="300.9" y="190.5">.0</text>
<text x="317.3" y="186.4">5</text>
<text x="320.9" y="190.5">.1</text>
<text x="337.3" y="186.4">6</text>
<text x="339.9" y="190.5">.2</text>
<text x="357.3" y="186.4">7</text>
<text x="359.9" y="190.5">.3</text>
<text x="377.3" y="186.4">8</text>
<text x="57.3" y="197.4">5</text>
<text x="74.3" y="197.4">6</text>
<text x="91.3" y="197.4">7</text>
<text x="108.3" y="197.4">8</text>
<text x="125.3" y="197.4">9</text>
<text x="204.3" y="196.4">9</text>
<text x="224.3" y="196.4">10</text>
<text x="244.3" y="196.4">11</text>
<text x="264.3" y="196.4">12</text>
<text x="304.3" y="196.4">13</text>
<text x="324.3" y="196.4">14</text>
<text x="343.3" y="196.4">15</text>
<text x="363.3" y="196.4">16</text>
<text x="215.6" y="212.9">A2</text>
<text x="235.6" y="212.9">A2</text>
<text x="255.6" y="212.9">A2</text>
<text x="275.6" y="212.9">A2</text>
<text x="315.6" y="212.9">A2</text>
<text x="335.6" y="212.9">A2</text>
<text x="355.6" y="212.9">A2</text>
<text x="375.6" y="212.9">A2</text>
<text x="215.6" y="220.8">A1</text>
<text x="235.6" y="220.8">A1</text>
<text x="255.6" y="220.8">A1</text>
<text x="275.6" y="220.8">A1</text>
<text x="315.6" y="220.8">A1</text>
<text x="335.6" y="220.8">A1</text>
<text x="355.6" y="220.8">A1</text>
<text x="375.6" y="220.8">A1</text>
<text x="70.5" y="222" transform="rotate(-90 70.5 222)">Fualt Supply FAN 2</text>
<text x="87.5" y="222" transform="rotate(-90 87.5 222)">Fualt Supply FAN 3</text>
<text x="104.5" y="222" transform="rotate(-90 104.5 222)">Fualt Return FAN 1</text>
<text x="121.5" y="222" transform="rotate(-90 121.5 222)">Fualt Return FAN 2</text>
<text x="195.8" y="239.2">13</text>
<text x="205.8" y="239.2">14 /8.8</text>
<text x="208.8" y="239.2">13</text>
<text x="215.8" y="239.2">13</text>
<text x="218.8" y="239.2">14</text>
<text x="228.8" y="239.2">13</text>
<text x="235.8" y="239.2">13</text>
<text x="238.8" y="239.2">14</text>
<text x="248.8" y="239.2">13</text>
<text x="255.8" y="239.2">13</text>
<text x="258.8" y="239.2">14</text>
<text x="268.8" y="239.2">13</text>
<text x="278.8" y="239.2">14 /8.6</text>
<text x="295.8" y="239.2">13</text>
<text x="305.8" y="239.2">14 /9.1</text>
<text x="308.8" y="239.2">13</text>
<text x="315.8" y="239.2">13</text>
<text x="318.8" y="239.2">14</text>
<text x="328.8" y="239.2">13</text>
<text x="334.8" y="239.2">13</text>
<text x="338.8" y="239.2">14</text>
<text x="344.8" y="239.2">14 /9.1</text>
<text x="348.8" y="239.2">13</text>
<text x="354.8" y="239.2">13</text>
<text x="358.8" y="239.2">14</text>
<text x="364.8" y="239.2">14 /9.2</text>
<text x="368.8" y="239.2">13</text>
<text x="378.8" y="239.2">14 /8.8</text>
<text x="248.8" y="242.6">13</text>
<text x="258.8" y="242.6">14</text>
<text x="72.6" y="247.9">13</text>
<text x="89.6" y="247.9">13</text>
<text x="106.6" y="247.9">13</text>
<text x="123.6" y="247.9">13</text>
<text x="202.6" y="246.9">A2</text>
<text x="222.6" y="246.9">A2</text>
<text x="242.6" y="246.9">A2</text>
<text x="262.6" y="246.9">A2</text>
<text x="302.6" y="246.9">A2</text>
<text x="322.6" y="246.9">A2</text>
<text x="341.6" y="246.9">A2</text>
<text x="361.6" y="246.9">A2</text>
<text x="72.6" y="255.8">14</text>
<text x="89.6" y="255.8">14</text>
<text x="106.6" y="255.8">14</text>
<text x="123.6" y="255.8">14</text>
<text x="202.6" y="254.8">A1</text>
<text x="222.6" y="254.8">A1</text>
<text x="242.6" y="254.8">A1</text>
<text x="262.6" y="254.8">A1</text>
<text x="302.6" y="254.8">A1</text>
<text x="322.6" y="254.8">A1</text>
<text x="341.6" y="254.8">A1</text>
<text x="361.6" y="254.8">A1</text>
<text x="61" y="284">Date</text>
<text x="73" y="284">4/2/2024</text>
<text x="61" y="288">Ed.</text>
<text x="61" y="292">Appr.</text>
<text x="73" y="288">MASHI</text>
<text x="332" y="292">IEC_bas001</text>
<text x="401" y="292">Page</text>
<text x="417.8" y="292">7</text>
<text x="1" y="296">Modification</text>
<text x="21" y="296">Date</text>
<text x="41" y="296">Name</text>
<text x="61" y="296">Original</text>
<text x="101" y="296">Replacement of</text>
<text x="143" y="296">Replaced by</text>
<text x="401" y="296">Page</text>
<text x="411.8" y="296">7 / 11</text>
</g>
<g font-size="2.2" fill="#767676">
<text x="169.6" y="147.2">L+</text>
<text x="178.1" y="147.2">M</text>
<text x="188.5" y="147.2">1M</text>
<text x="209.1" y="147.2">.0</text>
<text x="229.1" y="147.2">.1</text>
<text x="249.1" y="147.2">.2</text>
<text x="269.1" y="147.2">.3</text>
<text x="289.1" y="147.2">.4</text>
<text x="309.1" y="147.2">.5</text>
<text x="329.1" y="147.2">.6</text>
<text x="349.1" y="147.2">.7</text>
<text x="198.5" y="159.2">2M</text>
<text x="219.1" y="159.2">.0</text>
<text x="239.1" y="159.2">.1</text>
<text x="259.1" y="159.2">.2</text>
<text x="279.1" y="159.2">.3</text>
<text x="299.1" y="159.2">.4</text>
<text x="319.1" y="159.2">.5</text>
<text x="339.1" y="159.2">.6</text>
<text x="359.1" y="159.2">.7</text>
</g>
<g font-size="1.9">
<text x="20.5" y="3.6">0</text>
<text x="62.5" y="3.6">1</text>
<text x="104.5" y="3.6">2</text>
<text x="146.5" y="3.6">3</text>
<text x="188.5" y="3.6">4</text>
<text x="230.5" y="3.6">5</text>
<text x="272.5" y="3.6">6</text>
<text x="314.5" y="3.6">7</text>
<text x="356.5" y="3.6">8</text>
<text x="398.5" y="3.6">9</text>
</g>
</svg>
